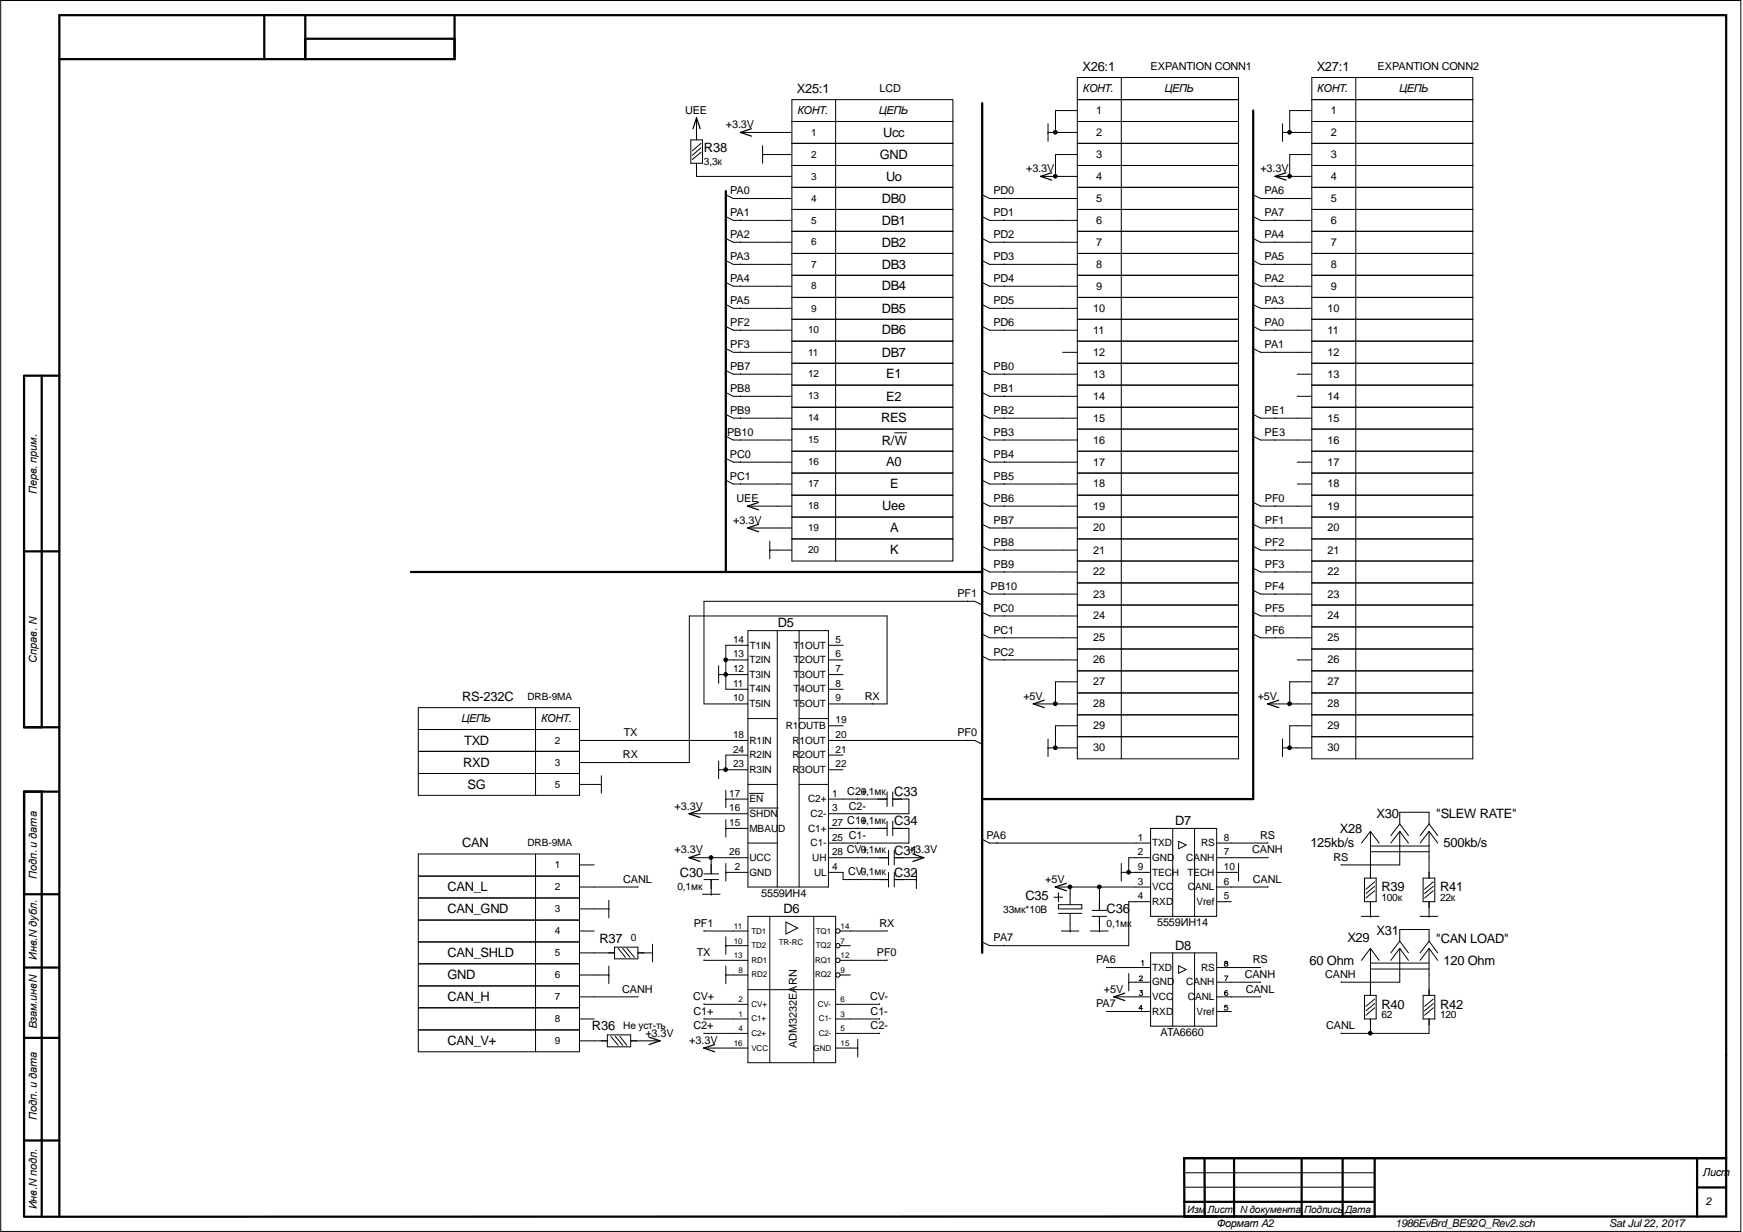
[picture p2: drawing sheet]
<svg xmlns="http://www.w3.org/2000/svg" width="297mm" height="210mm" viewBox="0 0 297 210" stroke-linecap="round" stroke-linejoin="round" font-family="sans-serif">
<g fill="none" stroke="#000" stroke-width=".17">
<path d="M.1 .1h296.6v209.7h-296.6zM45 2.6h7M135 17h27.4v78.6h-27.4zM142.4 17v78.6M183.6 18.8h-3.7v3.8M183.6 13.2h27.5v116.1h-27.5zM183.6 17h27.5M191.1 13.2v116.1M223.6 18.8h-3.8v3.8M223.6 17h27.4M223.6 13.2h27.4v116.1h-27.4zM231.1 13.2v116.1"/>
<path d="M117.7 23.8h2v4h-2zM118.7 20v3.8M118.7 27.8v2.3h16.3M119.5 26l-1.5 1.2M119.5 25.2l-1.5 1.3M119.5 24.4l-1.5 1.3M123.7 36.9l1.3 .6h10M123.7 33.2l1.3 .6h10M126.2 22.5l8.8 .1M126.2 33.7v.1M126.2 37.5h.1M130 26.3h.1"/>
<path d="M130 26.3h5M130 24.8v3M135 39.4h27.4M135 35.7h27.4M135 31.9h27.4M135 28.2h27.4M135 20.7h27.4M135 24.4h27.4M167.4 36.9l1.3 .6h14.9M167.4 33.2l1.3 .6h14.9M171.2 33.7v.1M171.2 37.5h.1"/>
<path d="M177.4 30l6.2 .1M178.6 22.6h.1M178.6 22.6h5M178.6 21.1v3M183.6 26.3h-3.7v3.8M183.6 39.4h27.5M183.6 35.7h27.5M183.6 31.9h27.5M183.6 28.2h27.5M183.6 20.7h27.5M183.6 24.4h27.5M213.6 36.9l1.2 .6h8.8"/>
<path d="M213.6 33.2l1.2 .6h8.8M217.3 30l6.3 .1M217.3 33.7v.1M217.3 37.5h.1M218.6 22.6h.1M218.6 22.6h5M218.6 21.1v3M223.6 26.3h-3.8v3.8M223.6 39.4h27.4M223.6 35.7h27.4M223.6 31.9h27.4M223.6 28.2h27.4"/>
<path d="M223.6 20.7h27.4M223.6 24.4h27.4M123.7 59.4l1.3 .6h10M123.7 55.6l1.3 .7h10M123.7 51.9l1.3 .6h10M123.7 48.1l1.3 .7h10M123.7 44.4l1.3 .6h10M123.7 40.6l1.3 .7h10M126.2 41.2v.1M126.2 45h.1M126.2 48.7v.1M126.2 52.5h.1"/>
<path d="M126.2 56.2v.1M126.2 59.9v.1M135 58.1h27.4M135 46.9h27.4M135 43.2h27.4M135 54.4h27.4M135 50.7h27.4M167.4 55.6l1.3 .7h14.9M167.4 51.9l1.3 .6h14.9M167.4 48.1l1.3 .7h14.9M167.4 44.4l1.3 .6h14.9M167.4 40.6l1.3 .7h14.9"/>
<path d="M171.2 41.2v.1M171.2 45h.1M171.2 48.7v.1M171.2 52.5h.1M171.2 56.2v.1M183.6 58.1h27.5M183.6 46.9h27.5M183.6 43.2h27.5M183.6 54.4h27.5M183.6 50.7h27.5M213.6 59.4l1.2 .6h8.8M213.6 55.6l1.2 .7h8.8"/>
<path d="M213.6 51.9l1.2 .6h8.8M213.6 48.1l1.2 .7h8.8M213.6 44.4l1.2 .6h8.8M213.6 40.6l1.2 .7h8.8M217.3 41.2v.1M217.3 45h.1M217.3 48.7v.1M217.3 52.5h.1M217.3 56.2v.1M217.3 59.9v.1M223.6 58.1h27.4M223.6 46.9h27.4"/>
<path d="M223.6 43.2h27.4M223.6 54.4h27.4M223.6 50.7h27.4M123.7 78.1l1.3 .6h10M123.7 74.3l1.3 .7h10M123.7 70.6l1.3 .6h10M123.7 66.9l1.3 .6h10M123.7 63.1l1.3 .7h10M126.2 63.7v.1M126.2 67.4v.1M126.2 71.2h.1M126.2 74.9v.1"/>
<path d="M126.2 78.7h.1M135 76.9h27.4M135 73.1h27.4M135 65.6h27.4M135 61.9h27.4M135 69.4h27.4M152.5 73.7h2.1M167.4 78.1l1.3 .6h14.9M167.4 74.3l1.3 .7h14.9M167.4 70.6l1.3 .6h14.9M167.4 66.9l1.3 .6h14.9M167.4 63.1l1.3 .7h14.9"/>
<path d="M171.2 63.7v.1M171.2 67.4v.1M171.2 71.2h.1M171.2 74.9v.1M171.2 78.7h.1M181.1 60h2.5M183.6 76.9h27.5M183.6 73.1h27.5M183.6 65.6h27.5M183.6 61.9h27.5M183.6 69.4h27.5M213.6 74.3l1.2 .7h8.8"/>
<path d="M213.6 70.6l1.2 .6h8.8M217.3 71.2h.1M217.3 74.9v.1M221.1 78.7h2.5M221.1 67.5h2.5M221.1 63.8h2.5M223.6 76.9h27.4M223.6 73.1h27.4M223.6 65.6h27.4M223.6 61.9h27.4M223.6 69.4h27.4M4.1 93.9v30"/>
<path d="M123.7 81.8l1.3 .7h10M126.2 82.4v.1M127.5 89.9l7.5 .1M127.5 86.1l7.5 .1M131.2 93.7h.1M131.2 93.7h3.8M131.2 92.2v3M135 91.8h27.4M135 88.1h27.4M135 80.6h27.4M135 84.4h27.4M167.4 93.1l1.3 .6h14.9"/>
<path d="M167.4 96.8l1.3 .7h14.9M167.4 89.3l1.3 .7h14.9M167.4 85.6l1.3 .6h14.9M167.4 81.8l1.3 .7h14.9M171.2 82.4v.1M171.2 86.1v.1M171.2 89.9v.1M171.2 93.6v.1M171.2 97.4v.1M183.6 91.8h27.5M183.6 88.1h27.5M183.6 95.6h27.5"/>
<path d="M183.6 80.6h27.5M183.6 84.4h27.5M183.6 99.3h27.5M213.6 93.1l1.2 .6h8.8M213.6 96.8l1.2 .7h8.8M213.6 89.3l1.2 .7h8.8M213.6 85.6l1.2 .6h8.8M217.3 86.1v.1M217.3 89.9v.1M217.3 93.6v.1M217.3 97.4v.1M221.1 82.5h2.5"/>
<path d="M223.6 91.8h27.4M223.6 88.1h27.4M223.6 95.6h27.4M223.6 80.6h27.4M223.6 84.4h27.4M223.6 99.3h27.4M122.5 114.9h.1M122.5 114.9h5M122.5 113.4v3M123.7 112.4h3.8M127.5 107.4h13.7v43.7h-13.7zM127.5 109.9h-3.8v7.5h3.8"/>
<path d="M132.5 107.4v43.7M136.2 107.4v43.7M141.2 119.9h10v-15h-33.7v25h-18.7M141.2 114.9h2.5M141.2 117.4h2.5M141.2 112.4h2.5M141.2 109.9h2.5M148.7 119.8v.1M164.9 102.4h.1M167.4 103.1l-1.3-.7h-46.1v17.5h7.5M167.4 111.8l1.3 .6h14.9M167.4 108l1.3 .7h14.9"/>
<path d="M167.4 104.3l1.3 .6h14.9M167.4 100.6l1.3 .6h14.9M171.2 101.1v.1M171.2 104.9h.1M171.2 108.6v.1M171.2 112.4h.1M176.1 119.8l7.5 .1M183.6 116.2h-3.7v3.7M183.6 118.1h27.5M183.6 106.8h27.5M183.6 103.1h27.5M183.6 110.6h27.5"/>
<path d="M183.6 114.3h27.5M213.6 100.6l1.2 .6h8.8M213.6 108l1.2 .7h8.8M213.6 104.3l1.2 .6h8.8M216.1 119.8l7.5 .1M217.3 101.1v.1M217.3 104.9h.1M217.3 108.6v.1M221.1 112.4h2.5M223.6 116.2h-3.8v3.7M223.6 118.1h27.4M223.6 106.8h27.4"/>
<path d="M223.6 103.1h27.4M223.6 110.6h27.4M223.6 114.3h27.4M71.3 120.6h27.5v14.9h-27.5zM71.3 124.3h27.5M71.3 131.8h27.5M71.3 128h27.5M91.3 120.6v14.9M98.8 126.2h28.7M98.8 133.6h3.7M102.5 133.6h.1M102.5 132.2v2.9"/>
<path d="M107.5 126.1v.1M107.5 129.8v.1M117.5 138.6h10M122.5 131.1h.1M122.5 131.1h5M122.5 129.7v3M123.7 136.1h.1M123.7 134.7v2.9M123.7 139.7v2.9M123.7 136.1h3.8M127.5 128.7h-3.8v2.4M127.5 133.6h5"/>
<path d="M127.5 122.4h5M127.7 135.2h2.4M127.7 137.7h4.9M136.2 133.6h5M136.2 122.4h5M141.2 131.1h2.5M141.2 136.1h10M141.2 126.2h24.9l1.3 .6M141.2 123.7h2.5M141.2 128.7h2.5M146.2 136.1h.1M146.2 138.6h.1"/>
<path d="M151.2 134.9v2.5M151.2 139.9v2.5M152.1 136.1h2.8v2.5h-13.7M152.1 134.9v2.5M152.1 139.9v2.5M164.9 126.1v.1M178.6 127.4h.1M178.6 127.4h5M178.6 125.9v3M183.6 123.7h-3.7v3.7M183.6 121.8h27.5M183.6 125.5h27.5"/>
<path d="M218.6 127.4h.1M218.6 127.4h5M218.6 125.9v3M223.6 123.7h-3.8v3.7M223.6 121.8h27.4M223.6 125.5h27.4M71.3 145.5h27.5v33.7h-27.5zM71.3 156.8h27.5M71.3 153h27.5M71.3 149.3h27.5M91.3 145.5v33.7M98.8 154.9h5"/>
<path d="M98.8 158.6h2.5M98.8 147.4h2.5M103.8 154.9h.1M103.8 153.4v3M108.7 151l-9.9 .1M117.5 146l10 .1M119.7 152.4h3M120 158.5l7.5 .1M120 149.9h2.5M120 148.9h2.5M121.2 152.4h.1M121.2 146.1v2.8"/>
<path d="M121.2 149.9v2.5M123.7 141.1h.1M123.7 148.6h.1M123.7 147.1v3M123.7 159.6v3M123.7 141.1h3.8M123.7 148.6h3.8M127.5 143.6h5M127.5 156.1h14.9v25h-14.9zM131.2 156.1v25M133.9 157.1l2 1-2 1zM138.7 156.1v25"/>
<path d="M141.2 141.1h10M141.2 148.6h2.5v1.3h7.7M141.2 146.1h10.2M146.2 141.1h.1M146.2 143.6h.1M146.2 146v.1M146.2 149.8v.1M151.2 158.5l-8 .1M151.4 144.9v2.5M151.4 148.6v2.5M152.1 141.1h2.8v2.5h-13.7M152.4 149.9h3.8"/>
<path d="M152.4 144.9v2.5M152.4 148.6v2.5M156.2 149.9h.1M156.2 148.4v3M157.4 146l-5 .1M167.4 143l1.3 .6h27.4M169.9 143.6h.1M179.6 152.9h1.5M179.9 151l16.2 .1M180.4 154.1h4v.8h-4zM180.4 152.1v1.5M180.4 155.6h4"/>
<path d="M180.9 158.6h3M182.4 158.6h.1M182.4 151.1v3M182.4 155.6v3M185.8 158.6h3M186.1 156.1h2.5M186.1 155.1h2.5M187.4 158.6h.1M187.4 151.1v4M187.4 156.1v2.5M191.1 148.6h.1M191.1 148.6h5"/>
<path d="M191.1 147.1v3M196.1 141.1h11.2v15h-11.2zM196.1 146.1h-3.7v2.5M196.1 153.6h-3.7v7.5h-23.7l-1.3-.6M199.9 141.1v15M200.9 143.3l1.2 .7-1.2 .6zM203.6 141.1v15M207.3 148.6h3.8M207.3 153.6h2.5M211.1 148.6h.1M211.1 147.1v3M216.1 143.6h-8.8"/>
<path d="M216.1 151l-8.8 .1M216.1 146l-8.8 .1M232 156.1h3M232.5 149.6h2v4h-2zM233.5 156.1h.1M233.5 141.6v8M233.5 153.6v2.5M233.5 141.6l-1.5 2M233.5 141.6l1.5 2M233.5 144.1h10M233.5 145.1h10M234.3 150.2l-1.5 1.3"/>
<path d="M234.3 151l-1.5 1.2M234.3 151.8l-1.5 1.2M238.5 140.4v-2h5v2M238.5 141.6v5.8l-9.9-.1M238.5 141.6l-1.5 2M238.5 141.6l1.5 2M238.5 140.4l-1.5 2M238.5 140.4l1.5 2M242 156.1h3M242.5 149.6h2v4h-2zM243.5 156.1h.1M243.5 141.6v8"/>
<path d="M243.5 153.6v2.5M243.5 141.6l-1.5 2M243.5 141.6l1.5 2M243.5 140.4l-1.5 2M243.5 140.4l1.5 2M244.3 150.2l-1.5 1.3M244.3 151l-1.5 1.2M244.3 151.8l-1.5 1.2M4.1 164.8v12M71.3 168h27.5M71.3 164.2h27.5M71.3 171.7h27.5"/>
<path d="M71.3 175.5h27.5M71.3 160.5h27.5M98.8 177.3h4.7M98.8 166.1h5M98.8 162.3h5.9M98.8 173.6h2.5M103.5 176.3h4v2.1h-4zM103.8 166.1h.1M103.8 164.6v3M104.1 176.6l1.3 1.5M104.7 161.4h4v2h-4zM104.9 176.6l1.2 1.5"/>
<path d="M105.4 161.6l1.2 1.5M105.6 176.6l1.2 1.5M106.1 161.6l1.3 1.5M106.8 161.6l1.3 1.5M108.7 162.3h2.5M108.7 169.8h-9.9M111.2 162.3h.1M111.2 160.9v3M112.5 177.2l-5 .1M120 163.5l7.5 .1M120 171l7.5 .1M120 173.5l7.5 .1"/>
<path d="M120 176l7.5 .1M120 178.5l7.5 .1M123.7 166.1h.1M123.7 161.1h.1M123.7 164.6v3M123.7 166.1h3.8M123.7 161.1h3.8M127.5 168.6h14.9M142.4 178.6h3.8M143.2 166.1h1.7M143.2 161.1h1.7M146.2 178.6h.1"/>
<path d="M146.2 177.1v3M149.9 171l-7.5 .1M149.9 173.5l-7.5 .1M149.9 176l-7.5 .1M151.2 163.5l-8 .1M171.2 161v.1M188.6 164.8h7.5M188.6 172.3h7.5M189.9 169.8h6.2M192.4 167.3h.1M192.4 165.9v2.9M192.4 167.3h3.7"/>
<path d="M194.2 166.5l.1-.2 .4 .1-.1 .3-.5 .4h.6M194.2 168.8h.5l-.3 .3 .3 .1v.2l-.1 .2h-.4l-.1-.1M194.6 163.8l.2-.1v.8M194.7 171.8h-.6l.4-.5v.8M196.1 162.3h11.2v12.5h-11.2zM199.9 162.3v12.5M200.9 164.5l1.2 .7-1.2 .6zM203.6 162.3v12.5M207.3 172.3h2.5M208.7 166.3h.6l-.5 .8M208.7 163.8v.2l.5 .3v.3h-.5v-.3l.5-.3v-.1zM209.2 171.3h-.5v.3a.32 .32 0 0 1 .5 0 .32 .32 0 0 1-.1 .5h-.4v-.1"/>
<path d="M209.2 168.9l-.4-.1-.1 .3v.4l.4 .1a.28 .28 0 0 0 0-.5 .28 .28 0 0 0-.4 .2M214.8 164.8h-7.5M214.8 167.3h-7.5M214.8 169.8h-7.5M232.5 169.6h2v4h-2zM233.5 161.6v8M233.5 173.6v2.5M233.5 161.6l-1.5 2M233.5 161.6l1.5 2M233.5 164.1h10M233.5 165.1h10M234.3 170.2l-1.5 1.2"/>
<path d="M234.3 171l-1.5 1.2M234.3 171.7l-1.5 1.3M238.5 160.4v-2h5v2M238.5 161.6v5.7h-9.9M238.5 160.4l-1.5 1.9M238.5 160.4l1.5 1.9M238.5 161.6l-1.5 2M238.5 161.6l1.5 2M242.5 169.6h2v4h-2zM243.5 161.6v8M243.5 173.6v2.5l-14.9-.1M243.5 160.4l-1.5 1.9"/>
<path d="M243.5 160.4l1.5 1.9M243.5 161.6l-1.5 2M243.5 161.6l1.5 2M244.3 170.2l-1.5 1.2M244.3 171l-1.5 1.2M244.3 171.7l-1.5 1.3M4.1 194.3v13M201.8 199.8h32.4M201.8 202.3h32.4"/>
<circle cx="179.8" cy="22.5" r=".32"/>
<circle cx="179.8" cy="30" r=".32"/>
<circle cx="219.8" cy="30" r=".32"/>
<circle cx="219.8" cy="22.5" r=".32"/>
<circle cx="123.7" cy="114.9" r=".32"/>
<circle cx="123.7" cy="112.4" r=".32"/>
<circle cx="179.8" cy="119.9" r=".32"/>
<circle cx="219.8" cy="119.9" r=".32"/>
<circle cx="123.7" cy="131.1" r=".32"/>
<circle cx="179.8" cy="127.4" r=".32"/>
<circle cx="219.8" cy="127.4" r=".32"/>
<circle cx="121.2" cy="146.1" r=".32"/>
<circle cx="142.8" cy="158.6" r=".38"/>
<circle cx="182.3" cy="151.1" r=".32"/>
<circle cx="187.3" cy="151.1" r=".32"/>
<circle cx="192.3" cy="148.6" r=".32"/>
<circle cx="142.8" cy="166.1" r=".38"/>
<circle cx="142.8" cy="163.6" r=".38"/>
<circle cx="142.8" cy="161.1" r=".38"/>
<circle cx="233.5" cy="176" r=".32"/>
</g>
<g fill="none" stroke="#000" stroke-width=".21">
<path d="M118.1 21.9l.6-1.8 .6 1.8M128.1 21.9l-1.9 .7 1.9 .6M179.2 29.4l-1.9 .7 1.9 .6M219.2 29.4l-1.9 .7 1.9 .6M129.3 89.3l-1.9 .7 1.9 .6M129.3 85.6l-1.9 .6 1.9 .7M178 119.3l-1.9 .6 1.9 .7M217.9 119.3l-1.9 .6 1.9 .7M119.3 138l-1.9 .6 1.9 .7M119.3 145.5l-1.9 .6 1.9 .7M155.6 145.5l1.8 .6-1.8 .7M181.7 150.5l-1.9 .6 1.9 .7"/>
<path d="M110.6 176.7l1.9 .6-1.9 .7M121.8 178l-1.9 .6 1.9 .6M191.7 169.2l-1.9 .6 1.9 .7"/>
</g>
<g fill="#000">
<circle cx="179.8" cy="22.5" r=".32"/>
<circle cx="179.8" cy="30" r=".32"/>
<circle cx="219.8" cy="30" r=".32"/>
<circle cx="219.8" cy="22.5" r=".32"/>
<circle cx="123.7" cy="114.9" r=".32"/>
<circle cx="123.7" cy="112.4" r=".32"/>
<circle cx="179.8" cy="119.9" r=".32"/>
<circle cx="219.8" cy="119.9" r=".32"/>
<circle cx="123.7" cy="131.1" r=".32"/>
<circle cx="179.8" cy="127.4" r=".32"/>
<circle cx="219.8" cy="127.4" r=".32"/>
<circle cx="121.2" cy="146.1" r=".32"/>
<circle cx="182.3" cy="151.1" r=".32"/>
<circle cx="187.3" cy="151.1" r=".32"/>
<circle cx="192.3" cy="148.6" r=".32"/>
<circle cx="233.5" cy="176" r=".32"/>
</g>
<g fill="none" stroke="#000" stroke-width=".38">
<path d="M45 2.6v7.5M52 2.6v7.5M52 6.6h25.5M77.5 2.6v7.5h-67.4M167.4 17.6v144.7M213.6 18.8v117.3h-46.2M123.7 32.6v64.9M4.1 64v59.9h6M4.1 64h6M7.1 64v59.9M4.1 93.9h6M70 97.5h97.4"/>
<path d="M7.1 134.9v72.4M10.1 134.9h-6v72.4M4.1 152.4h6M4.1 176.8h6M4.1 164.8h6M4.1 194.3h6M205.3 197.3v10M210.3 197.3v10M221.8 197.3v10M228.8 197.3v10M234.3 197.3v10M289.2 197.3v10"/>
<path d="M294.2 197.3h-92.4v10M4.1 207.3h290.1v-204.7h-284.1v204.7M201.8 204.8h32.4M289.2 202.3h5"/>
</g>
<g font-size="2.2">
<text x="135.8" y="15.8">X25:1</text>
<text x="184.5" y="12.1">X26:1</text>
<text x="224.4" y="12.1">X27:1</text>
<text x="150.5" y="23.3">Ucc</text>
<text x="120" y="25.8">R38</text>
<text x="149.9" y="27.1">GND</text>
<text x="150.3" y="34.5">DB0</text>
<text x="151" y="30.8">Uo</text>
<text x="150.3" y="38.3">DB1</text>
<text x="150.3" y="45.8">DB3</text>
<text x="150.3" y="42">DB2</text>
<text x="150.3" y="53.3">DB5</text>
<text x="150.3" y="49.5">DB4</text>
<text x="150.3" y="57">DB6</text>
<text x="150.3" y="60.7">DB7</text>
<text x="151" y="64.5">E1</text>
<text x="150.2" y="72">RES</text>
<text x="151" y="68.2">E2</text>
<text x="150.3" y="75.7">R/W</text>
<text x="151" y="79.5">A0</text>
<text x="151.7" y="83.2">E</text>
<text x="150.4" y="87">Uee</text>
<text x="151.7" y="90.7">A</text>
<text x="151.7" y="94.4">K</text>
<text x="132.6" y="106.8">D5</text>
<text x="78.8" y="119.4">RS-232C</text>
<text x="78.9" y="130.6">RXD</text>
<text x="79.1" y="126.9">TXD</text>
<text x="79.7" y="134.4">SG</text>
<text x="152.4" y="135.6">C33</text>
<text x="152.4" y="140.6">C34</text>
<text x="200.3" y="140.6">D7</text>
<text x="228.3" y="141.9">X28</text>
<text x="234.6" y="139.4">X30</text>
<text x="244.8" y="139.4">&quot;SLEW RATE&quot;</text>
<text x="78.8" y="144.4">CAN</text>
<text x="115.9" y="149.4">C30</text>
<text x="152.4" y="145.6">C31</text>
<text x="152.4" y="149.4">C32</text>
<text x="223.3" y="144.4">125kb/s</text>
<text x="246" y="144.4">500kb/s</text>
<text x="76.3" y="155.6">CAN_GND</text>
<text x="76.3" y="151.8">CAN_L</text>
<text x="133.5" y="155.6">D6</text>
<text x="174.8" y="153.3">C35</text>
<text x="188.6" y="155.6">C36</text>
<text x="235.4" y="151.8">R39</text>
<text x="245.4" y="151.8">R41</text>
<text x="102.1" y="160.6">R37</text>
<text x="200.3" y="161.8">D8</text>
<text x="229.6" y="160.6">X29</text>
<text x="234.6" y="159.3">X31</text>
<text x="244.8" y="160.6">&quot;CAN LOAD&quot;</text>
<text x="76.3" y="166.8">GND</text>
<text x="76.3" y="163.1">CAN_SHLD</text>
<text x="223.2" y="164.3">60 Ohm</text>
<text x="246" y="164.3">120 Ohm</text>
<text x="76.3" y="170.6">CAN_H</text>
<text x="235.4" y="171.8">R40</text>
<text x="245.4" y="171.8">R42</text>
<text x="76.3" y="178.1">CAN_V+</text>
<text x="100.9" y="175.6">R36</text>
</g>
<g font-size="1.9">
<text x="196.1" y="11.9">EXPANTION CONN1</text>
<text x="234.8" y="11.9">EXPANTION CONN2</text>
<text x="149.9" y="15.7">LCD</text>
<text x="184.5" y="15.6">КОНТ.</text>
<text x="198.5" y="15.6">ЦЕПЬ</text>
<text x="224.5" y="15.6">КОНТ.</text>
<text x="238.4" y="15.6">ЦЕПЬ</text>
<text x="116.8" y="19.3">UEE</text>
<text x="123.7" y="21.8">+3.3V</text>
<text x="135.9" y="19.4">КОНТ.</text>
<text x="149.8" y="19.4">ЦЕПЬ</text>
<text x="186.8" y="23.2">2</text>
<text x="186.8" y="19.4">1</text>
<text x="226.8" y="23.2">2</text>
<text x="226.8" y="19.4">1</text>
<text x="174.9" y="29.3">+3.3V</text>
<text x="186.8" y="26.9">3</text>
<text x="214.8" y="29.3">+3.3V</text>
<text x="226.8" y="26.9">3</text>
<text x="124.4" y="33.1">PA0</text>
<text x="169.3" y="33.1">PD0</text>
<text x="186.8" y="34.4">5</text>
<text x="186.8" y="30.6">4</text>
<text x="215.5" y="33.1">PA6</text>
<text x="226.8" y="30.6">4</text>
<text x="226.8" y="34.4">5</text>
<text x="124.4" y="36.8">PA1</text>
<text x="124.4" y="40.6">PA2</text>
<text x="169.3" y="36.8">PD1</text>
<text x="169.3" y="40.6">PD2</text>
<text x="186.8" y="38.1">6</text>
<text x="186.8" y="41.9">7</text>
<text x="215.5" y="36.8">PA7</text>
<text x="215.5" y="40.6">PA4</text>
<text x="226.8" y="38.1">6</text>
<text x="226.8" y="41.9">7</text>
<text x="124.4" y="44.3">PA3</text>
<text x="169.3" y="44.3">PD3</text>
<text x="186.8" y="45.6">8</text>
<text x="215.5" y="44.3">PA5</text>
<text x="226.8" y="45.6">8</text>
<text x="124.4" y="51.8">PA5</text>
<text x="124.4" y="48">PA4</text>
<text x="169.3" y="48">PD4</text>
<text x="169.3" y="51.8">PD5</text>
<text x="186.3" y="53.1">10</text>
<text x="186.8" y="49.4">9</text>
<text x="215.5" y="48">PA2</text>
<text x="215.5" y="51.8">PA3</text>
<text x="226.2" y="53.1">10</text>
<text x="226.8" y="49.4">9</text>
<text x="124.5" y="59.3">PF3</text>
<text x="124.5" y="55.5">PF2</text>
<text x="169.3" y="55.5">PD6</text>
<text x="186.3" y="56.9">11</text>
<text x="215.5" y="59.3">PA1</text>
<text x="215.5" y="55.5">PA0</text>
<text x="226.2" y="56.9">11</text>
<text x="124.4" y="63">PB7</text>
<text x="169.3" y="63">PB0</text>
<text x="186.3" y="60.6">12</text>
<text x="186.3" y="64.3">13</text>
<text x="226.2" y="60.6">12</text>
<text x="226.2" y="64.3">13</text>
<text x="124.4" y="66.8">PB8</text>
<text x="124.4" y="70.5">PB9</text>
<text x="169.3" y="66.8">PB1</text>
<text x="169.3" y="70.5">PB2</text>
<text x="186.3" y="68.1">14</text>
<text x="186.3" y="71.8">15</text>
<text x="215.5" y="70.5">PE1</text>
<text x="226.2" y="68.1">14</text>
<text x="226.2" y="71.8">15</text>
<text x="123.9" y="74.3">PB10</text>
<text x="169.3" y="74.3">PB3</text>
<text x="186.3" y="75.6">16</text>
<text x="215.5" y="74.3">PE3</text>
<text x="226.2" y="75.6">16</text>
<text x="124.4" y="81.7">PC1</text>
<text x="124.4" y="78">PC0</text>
<text x="169.3" y="81.7">PB5</text>
<text x="169.3" y="78">PB4</text>
<text x="186.3" y="79.3">17</text>
<text x="186.3" y="83.1">18</text>
<text x="226.2" y="79.3">17</text>
<text x="226.2" y="83.1">18</text>
<text x="6.3" y="84.2" transform="rotate(-90 6.3 84.2)">Перв. прим.</text>
<text x="125" y="89.2">+3.3V</text>
<text x="125.5" y="85.5">UEE</text>
<text x="169.3" y="89.2">PB7</text>
<text x="169.3" y="85.5">PB6</text>
<text x="186.3" y="86.8">19</text>
<text x="215.6" y="89.2">PF1</text>
<text x="215.6" y="85.5">PF0</text>
<text x="226.2" y="86.8">19</text>
<text x="169.3" y="93">PB8</text>
<text x="186.3" y="94.3">21</text>
<text x="186.3" y="90.6">20</text>
<text x="215.6" y="93">PF2</text>
<text x="226.2" y="90.6">20</text>
<text x="226.2" y="94.3">21</text>
<text x="163.1" y="101.7">PF1</text>
<text x="168.8" y="100.5">PB10</text>
<text x="169.3" y="96.7">PB9</text>
<text x="186.3" y="98">22</text>
<text x="186.3" y="101.8">23</text>
<text x="215.6" y="100.5">PF4</text>
<text x="215.6" y="96.7">PF3</text>
<text x="226.2" y="98">22</text>
<text x="226.2" y="101.8">23</text>
<text x="169.3" y="107.9">PC1</text>
<text x="169.3" y="104.2">PC0</text>
<text x="186.3" y="105.5">24</text>
<text x="215.6" y="107.9">PF6</text>
<text x="215.6" y="104.2">PF5</text>
<text x="226.2" y="105.5">24</text>
<text x="6.3" y="112.9" transform="rotate(-90 6.3 112.9)">Справ. N</text>
<text x="169.3" y="111.7">PC2</text>
<text x="186.3" y="109.3">25</text>
<text x="186.3" y="113">26</text>
<text x="226.2" y="109.3">25</text>
<text x="226.2" y="113">26</text>
<text x="147.4" y="119.2">RX</text>
<text x="174.4" y="119.2">+5V</text>
<text x="186.3" y="116.8">27</text>
<text x="214.3" y="119.2">+5V</text>
<text x="226.2" y="116.8">27</text>
<text x="78.7" y="123">ЦЕПЬ</text>
<text x="92.2" y="123">КОНТ.</text>
<text x="106.3" y="125.4">TX</text>
<text x="163.1" y="125.4">PF0</text>
<text x="186.3" y="124.2">29</text>
<text x="186.3" y="120.5">28</text>
<text x="226.2" y="120.5">28</text>
<text x="226.2" y="124.2">29</text>
<text x="106.2" y="129.2">RX</text>
<text x="186.3" y="128">30</text>
<text x="226.2" y="128">30</text>
<text x="115" y="137.9">+3.3V</text>
<text x="144.4" y="135.4">C2+</text>
<text x="144.6" y="137.9">C2-</text>
<text x="168.1" y="142.9">PA6</text>
<text x="214.8" y="142.9">RS</text>
<text x="6.3" y="149.8" transform="rotate(-90 6.3 149.8)">Подп. и дата</text>
<text x="115" y="145.4">+3.3V</text>
<text x="144.5" y="149.1">CV-</text>
<text x="154.9" y="145.4">+3.3V</text>
<text x="213.4" y="145.4">CANH</text>
<text x="227.2" y="146.6">RS</text>
<text x="106.2" y="150.4">CANL</text>
<text x="129.7" y="152.8">5559ИН4</text>
<text x="178.1" y="150.4">+5V</text>
<text x="213.5" y="150.4">CANL</text>
<text x="118.2" y="157.9">PF1</text>
<text x="149.9" y="157.9">RX</text>
<text x="169.3" y="160.4">PA7</text>
<text x="197.2" y="157.8">5559ИН14</text>
<text x="6.3" y="163.6" transform="rotate(-90 6.3 163.6)">Инв.N дубл.</text>
<text x="118.7" y="162.9">TX</text>
<text x="149.4" y="162.9">PF0</text>
<text x="186.8" y="164.1">PA6</text>
<text x="212.1" y="166.6">CANH</text>
<text x="213.5" y="164.1">RS</text>
<text x="225.8" y="166.6">CANH</text>
<text x="106" y="169.1">CANH</text>
<text x="118.1" y="170.3">CV+</text>
<text x="118.2" y="172.8">C1+</text>
<text x="148.3" y="170.3">CV-</text>
<text x="148.4" y="172.8">C1-</text>
<text x="186.8" y="171.6">PA7</text>
<text x="188.1" y="169.1">+5V</text>
<text x="212.3" y="169.1">CANL</text>
<text x="6.3" y="175.3" transform="rotate(-90 6.3 175.3)">Bзам.инвN</text>
<text x="110" y="176.6">+3.3V</text>
<text x="117.5" y="177.8">+3.3V</text>
<text x="118.2" y="175.3">C2+</text>
<text x="135.8" y="178.6" transform="rotate(-90 135.8 178.6)">ADM3232EARN</text>
<text x="148.4" y="175.3">C2-</text>
<text x="197.8" y="176.5">ATA6660</text>
<text x="226" y="175.3">CANL</text>
<text x="6.3" y="190.8" transform="rotate(-90 6.3 190.8)">Подп. и дата</text>
<text x="290.2" y="200.4">Лист</text>
<text x="6.3" y="206" transform="rotate(-90 6.3 206)">Инв.N подл.</text>
<text x="207.4" y="209">Формат A2</text>
<text x="237.8" y="209.1">1986EvBrd_ВЕ92Q_Rev2.sch</text>
<text x="274.2" y="209.1">Sat Jul 22, 2017</text>
<text x="290.7" y="205.4">2</text>
</g>
<g font-size="1.7">
<text x="138.2" y="23.1">1</text>
<text x="120" y="28.1">3,3к</text>
<text x="138.2" y="26.9">2</text>
<text x="138.2" y="34.3">4</text>
<text x="138.2" y="30.6">3</text>
<text x="138.2" y="38.1">5</text>
<text x="138.2" y="41.8">6</text>
<text x="138.2" y="45.6">7</text>
<text x="138.2" y="53.1">9</text>
<text x="138.2" y="49.3">8</text>
<text x="137.7" y="56.8">10</text>
<text x="137.7" y="64.3">12</text>
<text x="137.7" y="60.6">11</text>
<text x="137.7" y="68">13</text>
<text x="137.7" y="71.8">14</text>
<text x="137.7" y="75.5">15</text>
<text x="137.7" y="79.3">16</text>
<text x="137.7" y="83">17</text>
<text x="137.7" y="86.8">18</text>
<text x="137.7" y="90.5">19</text>
<text x="137.7" y="94.3">20</text>
<text x="124.9" y="109.5">14</text>
<text x="124.9" y="112">13</text>
<text x="127.7" y="113">T2IN</text>
<text x="127.8" y="110.5">T1IN</text>
<text x="135.3" y="110.5">T1OUT</text>
<text x="135.3" y="113">T2OUT</text>
<text x="142.4" y="109.5">5</text>
<text x="142.4" y="112">6</text>
<text x="89.9" y="119.2">DRB-9MA</text>
<text x="124.9" y="117">11</text>
<text x="124.9" y="119.5">10</text>
<text x="124.9" y="114.5">12</text>
<text x="127.7" y="118">T4IN</text>
<text x="127.7" y="115.5">T3IN</text>
<text x="135.3" y="118">T4OUT</text>
<text x="135.3" y="115.5">T3OUT</text>
<text x="142.4" y="117">8</text>
<text x="142.4" y="119.5">9</text>
<text x="142.4" y="114.5">7</text>
<text x="124.9" y="125.7">18</text>
<text x="127.7" y="120.5">T5IN</text>
<text x="133.9" y="124.2">R1OUTB</text>
<text x="135.3" y="120.5">T5OUT</text>
<text x="142.4" y="125.7">20</text>
<text x="142.4" y="123.2">19</text>
<text x="94.5" y="130.5">3</text>
<text x="94.5" y="126.7">2</text>
<text x="124.9" y="128.2">24</text>
<text x="124.9" y="130.7">23</text>
<text x="127.7" y="129.2">R2IN</text>
<text x="127.7" y="131.7">R3IN</text>
<text x="127.7" y="126.7">R1IN</text>
<text x="135" y="129.2">R2OUT</text>
<text x="135" y="131.7">R3OUT</text>
<text x="135" y="126.7">R1OUT</text>
<text x="142.4" y="128.2">21</text>
<text x="142.4" y="130.7">22</text>
<text x="94.5" y="134.2">5</text>
<text x="124.3" y="135.7">17</text>
<text x="127.7" y="136.7">EN</text>
<text x="137.7" y="136.7">C2+</text>
<text x="141.8" y="135.7">1</text>
<text x="146.7" y="135.4">0,1мк</text>
<text x="124.3" y="140.7">15</text>
<text x="124.3" y="138.2">16</text>
<text x="127.7" y="141.7">MBAUD</text>
<text x="127.7" y="139.2">SHDN</text>
<text x="137.7" y="141.7">C1+</text>
<text x="138.1" y="139.2">C2-</text>
<text x="141.8" y="143.2">25 C1-</text>
<text x="141.8" y="140.7">27 C1+</text>
<text x="141.8" y="138.2">3</text>
<text x="146.7" y="140.4">0,1мк</text>
<text x="193.9" y="143.2">1</text>
<text x="208.6" y="143.2">8</text>
<text x="89.9" y="144.2">DRB-9MA</text>
<text x="94.5" y="147.9">1</text>
<text x="124.3" y="145.7">26</text>
<text x="125.2" y="148.2">2</text>
<text x="127.7" y="149.2">GND</text>
<text x="127.7" y="146.7">UCC</text>
<text x="138.1" y="144.2">C1-</text>
<text x="138.4" y="146.7">UH</text>
<text x="138.7" y="149.2">UL</text>
<text x="141.8" y="145.7">28 CV+</text>
<text x="141.8" y="148.2">4</text>
<text x="146.7" y="145.4">0,1мк</text>
<text x="146.7" y="149.1">0,1мк</text>
<text x="193.9" y="145.7">2</text>
<text x="193.9" y="148.2">9</text>
<text x="196.3" y="144.2">TXD</text>
<text x="196.3" y="146.7">GND</text>
<text x="196.3" y="149.2">TECH</text>
<text x="202.1" y="146.7">CANH</text>
<text x="202.4" y="149.2">TECH</text>
<text x="204.7" y="144.2">RS</text>
<text x="208.6" y="145.7">7</text>
<text x="208.6" y="148.2">10</text>
<text x="94.5" y="155.4">3</text>
<text x="94.5" y="151.7">2</text>
<text x="115.4" y="151.6">0,1мк</text>
<text x="171" y="155.6">33мк*10В</text>
<text x="193.9" y="150.7">3</text>
<text x="193.9" y="153.2">4</text>
<text x="196.3" y="151.7">VCC</text>
<text x="196.3" y="154.2">RXD</text>
<text x="202.4" y="151.7">CANL</text>
<text x="203.9" y="154.2">Vref</text>
<text x="208.6" y="150.7">6</text>
<text x="208.6" y="153.2">5</text>
<text x="235.4" y="153.5">100к</text>
<text x="245.4" y="153.5">22к</text>
<text x="94.5" y="159.2">4</text>
<text x="107.5" y="160.4">0</text>
<text x="188.6" y="157.9">0,1мк</text>
<text x="94.5" y="166.7">6</text>
<text x="94.5" y="162.9">5</text>
<text x="196.3" y="165.4">TXD</text>
<text x="196.3" y="167.9">GND</text>
<text x="202.1" y="167.9">CANH</text>
<text x="204.7" y="165.4">RS</text>
<text x="94.5" y="170.4">7</text>
<text x="196.3" y="172.9">RXD</text>
<text x="196.3" y="170.4">VCC</text>
<text x="202.4" y="170.4">CANL</text>
<text x="203.9" y="172.9">Vref</text>
<text x="235.4" y="173.5">62</text>
<text x="245.4" y="173.5">120</text>
<text x="94.5" y="174.1">8</text>
<text x="94.5" y="177.9">9</text>
<text x="106.2" y="175.4">Не уст-ть</text>
<text x="202.3" y="206.7">Изм</text>
<text x="205.8" y="206.7">Лист</text>
<text x="211.3" y="206.7">Nдокумента</text>
<text x="222.2" y="206.7">Подпись</text>
<text x="229.2" y="206.7">Дата</text>
</g>
<g font-size="1.4">
<text x="125" y="160.8">10</text>
<text x="125" y="158.3">11</text>
<text x="128.1" y="161.5">TD2</text>
<text x="128.1" y="159">TD1</text>
<text x="132.7" y="161.1">TR-RC</text>
<text x="139" y="161.5">TQ2</text>
<text x="139" y="159">TQ1</text>
<text x="143.3" y="160.8">7</text>
<text x="143.3" y="158.3">14</text>
<text x="125" y="163.3">13</text>
<text x="125.9" y="165.8">8</text>
<text x="128.1" y="166.5">RD2</text>
<text x="128.1" y="164">RD1</text>
<text x="138.9" y="166.5">RQ2</text>
<text x="138.9" y="164">RQ1</text>
<text x="143.3" y="165.8">9</text>
<text x="143.3" y="163.3">12</text>
<text x="125.9" y="170.8">2</text>
<text x="125.9" y="173.3">1</text>
<text x="128.1" y="171.5">CV+</text>
<text x="139.4" y="171.5">CV-</text>
<text x="143.3" y="170.8">6</text>
<text x="143.3" y="173.3">3</text>
<text x="125" y="178.2">16</text>
<text x="125.9" y="175.7">4</text>
<text x="128.1" y="176.5">C2+</text>
<text x="128.1" y="174">C1+</text>
<text x="128.1" y="179">VCC</text>
<text x="138.6" y="179">GND</text>
<text x="139.5" y="176.5">C2-</text>
<text x="139.5" y="174">C1-</text>
<text x="143.3" y="175.7">5</text>
<text x="143.3" y="178.2">15</text>
</g>
</svg>
